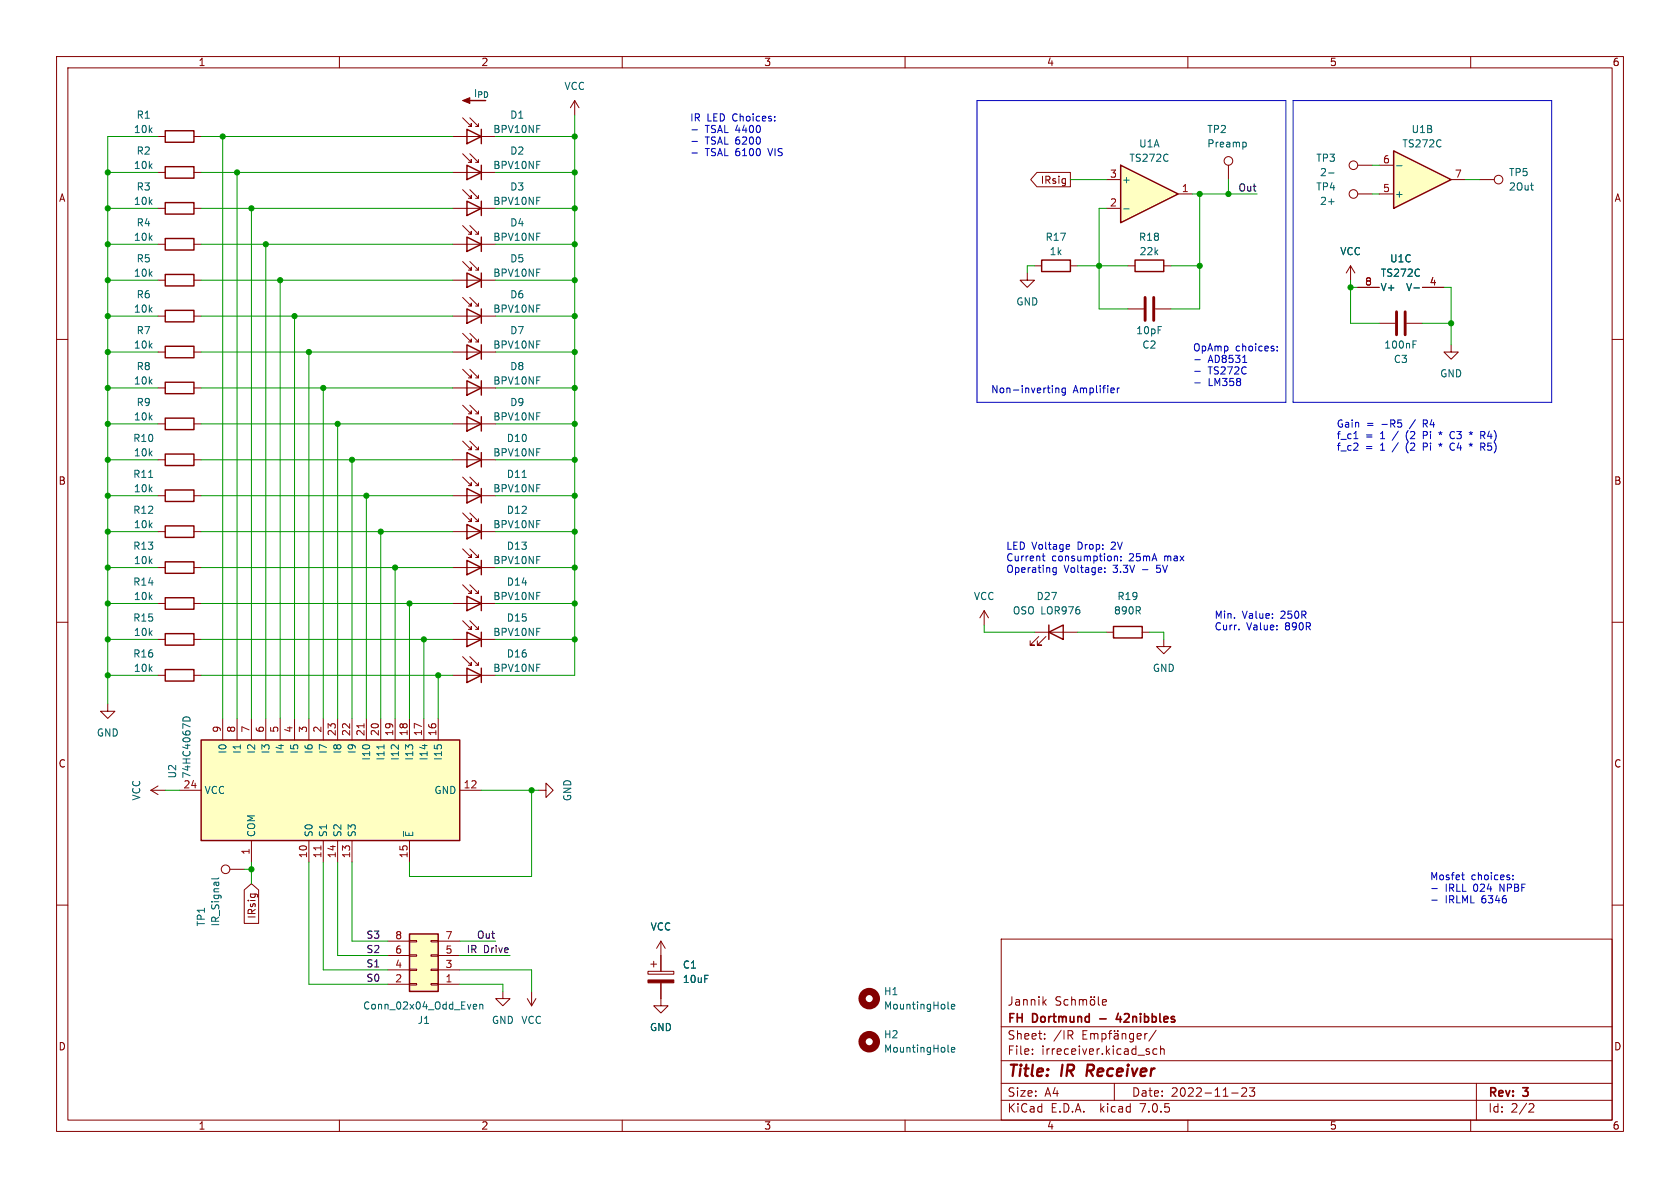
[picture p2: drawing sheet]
<svg xmlns="http://www.w3.org/2000/svg" width="297mm" height="210mm" viewBox="0 0 297 210" stroke-linecap="round" stroke-linejoin="round" font-family="sans-serif">
<g fill="none" stroke="#840000" stroke-width=".18">
<path d="M10 10h277v190h-277zM12 12h273v186h-273zM60 10v2M110 10v2M160 10v2M210 10v2M260 10v2M261.6 31.8h2.6M10 60h2M285 60h2M256.5 61v1.2h1.3l-1.3 1.3-1.2-1.3h1.2M10 110h2"/>
<path d="M285 110h2M19 124.5v1.2h-1.2l1.2 1.3 1.3-1.3h-1.3M26.7 139.7l1.2 .8M26.7 139.7h2.5M27.9 138.9l-1.2 .8M10 160h2M285 160h2M116.8 166.4l-.7 1.2M116.8 166.4v2.5M116.8 166.4l.8 1.2M177 166h108v32h-108zM184.5 177.1l.5 .6"/>
<path d="M185 176.7l-.6 .6M187.5 176.3l-.5-.1-.3 .3 .1 .3 .7 .3v.5l-.3 .1-.5-.1M188.8 176.8l-.4-.1-.3 .3v.4l.1 .2h.6M189.5 176.8l.2-.1 .3 .1 .1 .9M189.5 176.2v1.5M190.8 176.8l.4-.1 .3 .2M190.8 176.7v1M191.5 176.9v.8M191.5 176.9l.2-.2 .3 .1 .1 .9M192.8 176.8l.2-.1 .5 .1v.6l-.1 .2-.4 .1-.2-.1zM192.9 176.2v.1M193.5 176.2v.1"/>
<path d="M194.2 176.2v1.3l.2 .2M194.9 177.2l.7-.1-.1-.3-.4-.1-.2 .2 .1 .7h.5M60 198v2M110 198v2M160 198v2M177 194.5h108M177 191.5h108M177 187.5h108M177 181.5h108M182.5 186.3v.1M182.5 185.5v.1M184.7 183.6v.1"/>
<path d="M184.7 182.8v.1M189.2 183l.5 .7M189.4 182.2l.3 .3-.1 .3-.2 .2M191.5 182.9h.5M192.2 182.2h-.7v1.5h.7M192.8 182.7v1M192.8 182.8l.4-.1 .3 .2M193.5 182.9l.2-.2 .3 .1 .1 .9M193.5 182.9v.8M194.8 182.8l.4-.1 .3 .3v.4l-.1 .2h-.6M194.8 182.7v1.5M196 182.7h.5"/>
<path d="M196.5 182.2l-.3 .2v1.3M197 191.5v3M197 182.8h.6l.1 .9M197 182.2v.1M197.6 182.2v.1M197.7 183.1h-.5a.29 .29 0 0 0-.2 .3 .29 .29 0 0 0 .2 .3l.5-.1M198.4 182.8l.2-.1 .4 .1v.9M198.4 182.7v1M200.4 182.8l-.4-.1-.3 .3v.4l.1 .2h.6M200.4 182.7v1.2l-.3 .3-.4-.1M201 183.2l.7-.1v-.3l-.5-.1-.2 .2 .1 .7h.6M202.4 182.7v1"/>
<path d="M202.8 182.7l-.3 .1-.1 .2M203 185.9l.2 .2-.2 .3M203 185.4l.2 .1M204.4 182.1l-1.3 2M204.5 185.5l-.4-.1-.3 .3v.4l.2 .2h.5M205.2 185.5l.2-.1 .3 .1 .1 .9M205.2 184.9v1.5M210 198v2M217.7 193.2h1.2M219.5 192.4l.6-.1 .2 .1 .1 .3-.9 1.1h.9M220.9 192.3h.9l-.5 .6 .4 .1v.7l-.2 .1h-.4l-.2-.1M260 198v2"/>
<path d="M261 191.5v6.5M270.5 195.1l.5 .1 .2 .3-1 1.1h1"/>
<circle cx="264.9" cy="31.7" r=".76"/>
</g>
<path d="M197.7 179.1l-.4 1.1h1" fill="none" stroke="#840000" stroke-width=".3"/>
<path d="M246.4 26.7l10.1 5.1-10.1 5z" fill="#ffffc2"/>
<path d="M246.4 26.7l10.1 5.1-10.1 5zM184.1 46h5.1v2h-5.1zM200.7 46h5v2h-5zM29.2 61.2h5.1v2h-5.1zM29.2 67.6h5.1v2h-5.1z" fill="none" stroke="#840000" stroke-width=".25"/>
<g fill="none" stroke="#840000" stroke-width=".18">
<path d="M217.2 29.2v2.6M243.8 34.3h2.6M243.8 29.2h2.6M256.5 31.8h2.6M182.9 47h1.2M189.2 47h1.3M199.4 47h1.3M205.7 47h1.3M27.9 62.2h1.3M27.9 68.6h1.3M34.3 62.2h1.3M34.3 68.6h1.3"/>
<circle cx="217.2" cy="28.4" r=".76"/>
</g>
<path d="M220.1 25.1l.2 .3v.3l-.2 .3M246.9 29.3h1M167.7 178.3l.1 .1M168.2 178l.6-.2-.1-.2-.3-.1-.2 .2 .1 .6h.4" fill="none" stroke="#006464" stroke-width=".18"/>
<circle cx="153.7" cy="176.5" r="1.27" fill="none" stroke="#840000" stroke-width="1.3"/>
<path d="M198.1 29.2l10.2 5.1-10.2 5.1z" fill="#ffffc2"/>
<g fill="none" stroke="#840000" stroke-width=".25">
<path d="M82.3 17.8h3.6M29.2 23.1h5.1v2h-5.1zM29.2 35.8h5.1v2h-5.1zM29.2 29.5h5.1v2h-5.1zM82.5 35.6l2.6 1.2-2.6 1.3zM82.5 22.9l2.6 1.2-2.6 1.3zM82.5 29.2l2.6 1.3-2.6 1.3zM85.1 22.9v2.5M85.1 29.2v2.6M85.1 35.6v2.5M198.1 29.2l10.2 5.1-10.2 5.1zM29.2 48.5h5.1v2h-5.1z"/>
<path d="M29.2 54.9h5.1v2h-5.1zM29.2 42.2h5.1v2h-5.1zM82.5 41.9l2.6 1.3-2.6 1.3zM82.5 48.3l2.6 1.2-2.6 1.3zM82.5 54.6l2.6 1.3-2.6 1.3zM85.1 41.9v2.6M85.1 48.3v2.5M85.1 54.6v2.6M29.2 73.9h5.1v2h-5.1zM82.5 73.7l2.6 1.2-2.6 1.3zM82.5 67.3l2.6 1.3-2.6 1.3zM82.5 61l2.6 1.2-2.6 1.3z"/>
<path d="M85.1 61v2.5M85.1 67.3v2.6M85.1 73.7v2.5M29.2 80.3h5.1v2h-5.1zM29.2 93h5.1v2h-5.1zM29.2 86.6h5.1v2h-5.1zM29.2 99.3h5.1v2h-5.1zM82.5 99.1l2.6 1.2-2.6 1.3zM82.5 92.7l2.6 1.3-2.6 1.3zM82.5 86.4l2.6 1.2-2.6 1.3zM82.5 80l2.6 1.3-2.6 1.3zM85.1 80v2.6"/>
<path d="M85.1 86.4v2.5M85.1 92.7v2.6M85.1 99.1v2.5M29.2 118.4h5.1v2h-5.1zM29.2 112h5.1v2h-5.1zM29.2 105.7h5.1v2h-5.1zM82.5 111.8l2.6 1.2-2.6 1.3zM82.5 118.1l2.6 1.3-2.6 1.3zM82.5 105.4l2.6 1.3-2.6 1.3zM85.1 105.4v2.6M85.1 111.8v2.5M85.1 118.1v2.6"/>
<path d="M185.4 111.8l2.6-1.3v2.5zM185.4 110.5v2.5M196.8 110.7h5.1v2.1h-5.1zM35.6 130.8h45.7v17.8h-45.7zM72.4 165.1h5.1v10.2h-5.1z"/>
</g>
<g fill="none" stroke="#840000" stroke-width=".18">
<path d="M101.6 17.8l-.8 1.3M101.6 17.8v2.5M101.6 17.8l.8 1.3M27.9 36.8h1.3M27.9 24.1h1.3M27.9 30.5h1.3M34.3 36.8h1.3M34.3 24.1h1.3M34.3 30.5h1.3M80 36.8h7.6M80 24.1h7.6M80 30.5h7.6"/>
<path d="M81.8 39.9l1.5 1.5v-.5v.5h-.5M81.8 33.5l1.5 1.6v-.6v.6h-.5M81.8 20.8l1.5 1.6v-.6v.6h-.5M81.8 27.2l1.5 1.5v-.5v.5h-.5M83.1 39.9l1.5 1.5v-.5M83.1 33.5l1.5 1.6v-.6M83.1 20.8l1.5 1.6v-.6M83.1 27.2l1.5 1.5v-.5M84.1 35.1h.5M84.1 22.4h.5M84.1 28.7h.5M183.3 30.5h5.9v2.5h-5.9l-1.1-1.2z"/>
<path d="M195.6 36.8h2.5M195.6 31.8h2.5M208.3 34.3h2.5M240 34.3h2.6M240 29.2h2.6M27.9 49.5h1.3M27.9 55.9h1.3M27.9 43.2h1.3M34.3 49.5h1.3M34.3 55.9h1.3M34.3 43.2h1.3M80 49.5h7.6"/>
<path d="M80 55.9h7.6M80 43.2h7.6M81.8 46.2l1.5 1.6v-.6v.6h-.5M81.8 52.6l1.5 1.5v-.5v.5h-.5M81.8 58.9l1.5 1.6v-.6v.6h-.5M83.1 46.2l1.5 1.6v-.6M83.1 52.6l1.5 1.5v-.5M83.1 58.9l1.5 1.6v-.6M84.1 41.4h.5M84.1 47.8h.5M84.1 54.1h.5M181.6 48.3v1.2h1.3l-1.3 1.3-1.3-1.3h1.3"/>
<path d="M199.4 54.6h2.8M204.2 54.6h2.8M238.8 47l-.8 1.3M238.8 47v2.5M238.8 47l.7 1.3M240 50.8h3.8M243.8 57.2h2.8M248.7 57.2h2.8M251.5 50.8h3.8M27.9 74.9h1.3M34.3 74.9h1.3M80 74.9h7.6"/>
<path d="M80 68.6h7.6M80 62.2h7.6M81.8 78l1.5 1.5v-.5v.5h-.5M81.8 71.6l1.5 1.6v-.6v.6h-.5M81.8 65.3l1.5 1.5v-.5v.5h-.5M83.1 78l1.5 1.5v-.5M83.1 71.6l1.5 1.6v-.6M83.1 65.3l1.5 1.5v-.5M84.1 79.5h.5M84.1 73.2h.5M84.1 66.8h.5M84.1 60.5h.5"/>
<path d="M27.9 94h1.3M27.9 87.6h1.3M27.9 81.3h1.3M34.3 94h1.3M34.3 87.6h1.3M34.3 81.3h1.3M80 94h7.6M80 87.6h7.6M80 81.3h7.6M81.8 97l1.5 1.6v-.6v.6h-.5M81.8 90.7l1.5 1.5v-.5v.5h-.5M81.8 84.3l1.5 1.6v-.6v.6h-.5"/>
<path d="M83.1 97l1.5 1.6v-.6M83.1 90.7l1.5 1.5v-.5M83.1 84.3l1.5 1.6v-.6M84.1 98.6h.5M84.1 92.2h.5M84.1 85.9h.5M27.9 113h1.3M27.9 119.4h1.3M27.9 106.7h1.3M27.9 100.3h1.3M34.3 113h1.3M34.3 119.4h1.3"/>
<path d="M34.3 106.7h1.3M34.3 100.3h1.3M80 113h7.6M80 119.4h7.6M80 106.7h7.6M80 100.3h7.6M81.8 109.7l1.5 1.6v-.6v.6h-.5M81.8 116.1l1.5 1.5v-.5v.5h-.5M81.8 103.4l1.5 1.5v-.5v.5h-.5M83.1 109.7l1.5 1.6v-.6M83.1 116.1l1.5 1.5v-.5M83.1 103.4l1.5 1.5v-.5"/>
<path d="M84.1 111.3h.5M84.1 117.6h.5M84.1 104.9h.5M174 108l-.8 1.2M174 108v2.5M174 108l.8 1.2M182.9 111.8h7.6M183.6 112.5l-1.5 1.5h.8h-.8v-.7M184.9 112.5l-1.5 1.5h.7h-.7v-.7M195.6 111.8h1.2M201.9 111.8h1.3M205.7 113v1.3h-1.2l1.2 1.3 1.3-1.3h-1.3"/>
<path d="M31.7 139.7h3.9M39.4 127v3.8M41.9 127v3.8M44.4 127v3.8M47 127v3.8M49.5 127v3.8M52.1 127v3.8M54.6 127v3.8M57.1 127v3.8M59.7 127v3.8M62.2 127v3.8M64.8 127v3.8"/>
<path d="M67.3 127v3.8M69.8 127v3.8M72.4 127v3.8M74.9 127v3.8M77.5 127v3.8M81.3 139.7h3.8M95.2 139.7h1.3v-1.3l1.3 1.3-1.3 1.3v-1.3M40.6 153.7h2.6M43.2 157.3l1.2-1.1 1.3 1.1v5.9h-2.5zM44.4 148.6v3.8M54.6 148.6v3.8M57.1 148.6v3.8"/>
<path d="M59.7 148.6v3.8M62.2 148.6v3.8M72.4 148.6v3.8M68.6 174h3.8M68.6 171.5h3.8M68.6 168.9h3.8M68.6 166.4h3.8M72.4 166.2h1.3v.3h-1.3zM72.4 168.8h1.3v.2h-1.3zM72.4 171.3h1.3v.3h-1.3zM72.4 173.9h1.3v.2h-1.3zM76.2 166.2h1.3v.3h-1.3z"/>
<path d="M76.2 168.8h1.3v.2h-1.3zM76.2 171.3h1.3v.3h-1.3zM76.2 173.9h1.3v.2h-1.3zM77.5 174h3.8M77.5 171.5h3.8M77.5 168.9h3.8M77.5 166.4h3.8M88.9 175.3v1.2h1.3l-1.3 1.3-1.3-1.3h1.3M93.2 176.5l.8 1.3M94 175.3v2.5M94.7 176.5l-.7 1.3M114.6 171.7h4.5v.5h-4.5z"/>
<path d="M115.1 170.4h1M115.6 169.9v1M116.8 173.7v4.1h1.3l-1.3 1.3-1.2-1.3h1.2M116.8 168.9v2.8"/>
<circle cx="239.3" cy="34.3" r=".76"/>
<circle cx="239.3" cy="29.2" r=".76"/>
<circle cx="39.9" cy="153.7" r=".76"/>
</g>
<g fill="none" stroke="#006464" stroke-width=".18">
<path d="M198.6 36.9h1M234.9 30.6h.9M250 50.9h.9M249.8 60.3h.6M32.3 127.4a.64 .64 0 0 1 .7-.7 .64 .64 0 0 1 .6 .7M67.9 131.7v.7M38.7 155.2l-.2 .2h-1.1M83.8 177.5l.4 .1 .1 .2-.6 .2M84.2 178.3l-.4 .1M84.8 177.7l.2-.2 .3 .1 .1 .8M84.8 177.5v.9M167.7 185.9l.1 .1"/>
<path d="M168.2 185.6l.6-.1-.1-.3h-.3l-.2 .1 .1 .6h.4"/>
</g>
<g fill="#840000" stroke="#840000" stroke-width=".18">
<path d="M114.6 173.2h4.5v.5h-4.5z"/>
<path d="M81.8 17.8l1.3-.5v1z"/>
</g>
<path d="M202.4 52.6v4M204 52.6v4M246.9 55.1v4.1M248.4 55.1v4.1" fill="none" stroke="#840000" stroke-width=".51"/>
<g fill="#ffffc2" stroke="#ffffc2" stroke-width=".18">
<path d="M35.6 130.8h45.7v17.8h-45.7z"/>
<path d="M72.4 165.1h5.1v10.2h-5.1z"/>
</g>
<path d="M64.4 127.9v.8M56.7 149.5v.8" fill="none" stroke="#a90000" stroke-width=".18"/>
<circle cx="153.7" cy="184.1" r="1.27" fill="none" stroke="#840000" stroke-width="1.3"/>
<g fill="none" stroke="#0000c2" stroke-width=".18">
<path d="M172.7 17.8h54.6v53.3h-54.6zM228.6 17.8h45.7v53.3h-45.7zM122.3 23h1M122.3 25h1M122.3 27h1M137 21.3v.1M137 20.6v.1M186.7 68.6v.8M186.7 68.7l.1-.1 .3 .1 .1 .7M188.3 68.7l-.3-.1-.3 .2 .2 .6h.4M188.3 68.6v1l-.2 .3-.3-.1M197.5 68.6v.8"/>
<path d="M197.9 68.6l-.4 .2M211.2 63.6h1M211.2 65.6h1M211.2 67.7h1M219.7 64.1h.7M225.8 61.9v.1M225.8 61.2v.2M239.3 77.6h.8M247.1 74.2h.7M247.3 74.7h.3l.2 .3-.1 .4-.4 .1M256.4 76.6v.6M256.4 78.6v.7"/>
<path d="M259.7 76.5l.3 .1-.2 .2M259.7 78.5l.3 .1-.2 .3M261.8 76.9h.5M261.8 79h.5M262.3 76.3h-.5v1.3M262.3 78.3h-.5v1.3M184.3 98.3h.4M184.4 97.9v1.1l.3 .1M188.7 96.3h.3l.1 .3-.6 .1M189 97l-.3 .1M197 98.4l.2-.1 .3 .1 .1 .7M197 98.3v.8"/>
<path d="M198.2 99v.1M198.2 98.4v.1M186.7 100.3v1.1l-.2 .2-.3-.1M186.7 100.4l-.3-.1-.3 .3 .1 .5h.5M195.3 101.1v.1M195.3 100.4v.1M219 111.2v.1M253.1 157.1h1M253.1 159.1h1M258.4 154.7h.5M258.6 155.3l.3 .2M267.5 155.4v.1"/>
<path d="M267.5 154.7v.2"/>
</g>
<g fill="none" stroke="#009600" stroke-width=".18">
<path d="M19 30.5h8.9M19 36.8h8.9M27.9 24.1h-8.9v100.4M35.6 30.5h44.4M35.6 36.8h44.4M35.6 24.1h44.4M39.4 24.1v102.9M41.9 30.5v96.5M44.4 36.8v90.2M87.6 30.5h14M87.6 36.8h14M87.6 24.1h14"/>
<path d="M101.6 20.3v99.1h-14M189.2 31.8h6.4M195.6 36.8h-1.3v17.8h5.1M210.8 34.3h11.4M212.1 34.3v20.3h-5.1M217.2 31.8v2.5M242.6 34.3h1.2M242.6 29.2h1.2M259.1 31.8h2.5M19 43.2h8.9M19 55.9h8.9M19 49.5h8.9"/>
<path d="M35.6 43.2h44.4M35.6 55.9h44.4M35.6 49.5h44.4M47 43.2v83.8M49.5 49.5v77.5M52.1 55.9v71.1M87.6 43.2h14M87.6 55.9h14M87.6 49.5h14M182.9 47h-1.3v1.3M190.5 47h8.9M207 47h5.1"/>
<path d="M238.8 49.5v7.7h5M238.8 50.8h1.2M251.5 57.2h5M255.3 50.8h1.2v10.2M19 68.6h8.9M19 62.2h8.9M19 74.9h8.9M35.6 68.6h44.4M35.6 62.2h44.4M35.6 74.9h44.4M54.6 62.2v64.8M57.1 68.6v58.4"/>
<path d="M59.7 74.9v52.1M87.6 68.6h14M87.6 62.2h14M87.6 74.9h14M19 94h8.9M19 87.6h8.9M19 81.3h8.9M35.6 94h44.4M35.6 87.6h44.4M35.6 81.3h44.4M62.2 81.3v45.7M64.8 87.6v39.4"/>
<path d="M67.3 94v33M87.6 94h14M87.6 87.6h14M87.6 81.3h14M19 100.3h8.9M19 106.7h8.9M19 119.4h8.9M19 113h8.9M35.6 100.3h44.4M35.6 106.7h44.4M35.6 119.4h44.4M35.6 113h44.4"/>
<path d="M69.8 100.3v26.7M72.4 106.7v20.3M74.9 113v14M77.5 119.4v7.6M87.6 100.3h14M87.6 106.7h14M87.6 113h14M174 110.5v1.3h8.9M190.5 111.8h5.1M203.2 111.8h2.5v1.2M29.2 139.7h2.5M85.1 139.7h10.1"/>
<path d="M94 139.7v15.2h-21.6v-2.5M43.2 153.7h1.2M44.4 152.4v3.8M54.6 152.4v21.6h14M57.1 152.4v19.1h11.5M59.7 152.4v16.5h8.9M62.2 152.4v14h6.4M81.3 171.5h12.7v3.8M81.3 174h7.6v1.3M81.3 168.9h8.9M81.3 166.4h6.3"/>
</g>
<g fill="#009600" stroke="#009600" stroke-width=".18">
<circle cx="19" cy="113" r=".46"/>
<circle cx="19" cy="119.4" r=".46"/>
<circle cx="77.5" cy="119.4" r=".46"/>
<circle cx="74.9" cy="113" r=".46"/>
<circle cx="72.4" cy="106.7" r=".46"/>
<circle cx="62.2" cy="81.3" r=".46"/>
<circle cx="64.8" cy="87.6" r=".46"/>
<circle cx="67.3" cy="94" r=".46"/>
<circle cx="69.8" cy="100.3" r=".46"/>
<circle cx="19" cy="74.9" r=".46"/>
<circle cx="19" cy="81.3" r=".46"/>
<circle cx="19" cy="62.2" r=".46"/>
<circle cx="19" cy="68.6" r=".46"/>
<circle cx="19" cy="106.7" r=".46"/>
<circle cx="19" cy="87.6" r=".46"/>
<circle cx="19" cy="94" r=".46"/>
<circle cx="19" cy="100.3" r=".46"/>
<circle cx="19" cy="43.2" r=".46"/>
<circle cx="39.4" cy="24.1" r=".46"/>
<circle cx="44.4" cy="36.8" r=".46"/>
<circle cx="41.9" cy="30.5" r=".46"/>
<circle cx="57.1" cy="68.6" r=".46"/>
<circle cx="59.7" cy="74.9" r=".46"/>
<circle cx="54.6" cy="62.2" r=".46"/>
<circle cx="52.1" cy="55.9" r=".46"/>
<circle cx="19" cy="55.9" r=".46"/>
<circle cx="19" cy="36.8" r=".46"/>
<circle cx="19" cy="30.5" r=".46"/>
<circle cx="19" cy="49.5" r=".46"/>
<circle cx="44.4" cy="153.7" r=".46"/>
<circle cx="49.5" cy="49.5" r=".46"/>
<circle cx="47" cy="43.2" r=".46"/>
<circle cx="101.6" cy="62.2" r=".46"/>
<circle cx="101.6" cy="55.9" r=".46"/>
<circle cx="101.6" cy="43.2" r=".46"/>
<circle cx="101.6" cy="36.8" r=".46"/>
<circle cx="101.6" cy="30.5" r=".46"/>
<circle cx="101.6" cy="24.1" r=".46"/>
<circle cx="101.6" cy="49.5" r=".46"/>
<circle cx="101.6" cy="68.6" r=".46"/>
<circle cx="101.6" cy="74.9" r=".46"/>
<circle cx="101.6" cy="81.3" r=".46"/>
<circle cx="101.6" cy="87.6" r=".46"/>
<circle cx="94" cy="139.7" r=".46"/>
<circle cx="101.6" cy="106.7" r=".46"/>
<circle cx="101.6" cy="113" r=".46"/>
<circle cx="101.6" cy="94" r=".46"/>
<circle cx="101.6" cy="100.3" r=".46"/>
<circle cx="212.1" cy="34.3" r=".46"/>
<circle cx="217.2" cy="34.3" r=".46"/>
<circle cx="212.1" cy="47" r=".46"/>
<circle cx="194.3" cy="47" r=".46"/>
<circle cx="238.8" cy="50.8" r=".46"/>
<circle cx="256.5" cy="57.2" r=".46"/>
</g>
<g font-size="2.8" fill="#840000">
<text x="178" y="190.8">Title:</text>
<text x="187.5" y="190.8">IR</text>
<text x="192.5" y="190.8">Receiver</text>
</g>
<g font-size="2.1" fill="#840000">
<text x="178" y="177.9">Jannik</text>
<text x="178" y="183.9">Sheet:</text>
<text x="178" y="181.1">FH</text>
<text x="182.5" y="181.1">Dortmund</text>
<text x="186.2" y="183.9">/IR</text>
<text x="194.8" y="181.1">-</text>
<text x="198.2" y="181.1">42nibbles</text>
<text x="178" y="186.6">File:</text>
<text x="184" y="186.6">irreceiver.kicad_sch</text>
<text x="178" y="196.8">KiCad</text>
<text x="178" y="194">Size:</text>
<text x="184.6" y="194">A4</text>
<text x="185.7" y="196.8">E.D.A.</text>
<text x="194.4" y="196.8">kicad</text>
<text x="200" y="194">Date:</text>
<text x="201.5" y="196.8">7.0.5</text>
<text x="206.9" y="194">2022-11-23</text>
<text x="263" y="194.2">Rev:</text>
<text x="263" y="196.8">Id:</text>
<text x="267" y="196.8">2/2</text>
<text x="269.2" y="194.2">3</text>
</g>
<g font-size="1.8" fill="#840000">
<text x="35" y="11.8">1</text>
<text x="85" y="11.8">2</text>
<text x="135" y="11.8">3</text>
<text x="185" y="11.8">4</text>
<text x="235" y="11.8">5</text>
<text x="285" y="11.8">6</text>
<text x="10.4" y="35.8">A</text>
<text x="184" y="32.7">IRsig</text>
<text x="285.4" y="35.8">A</text>
<text x="10.3" y="85.8">B</text>
<text x="285.3" y="85.8">B</text>
<text x="10.3" y="135.8">C</text>
<text x="285.3" y="135.8">C</text>
<text x="45.4" y="162.4" transform="rotate(-90 45.4 162.4)">IRsig</text>
<text x="10.3" y="185.8">D</text>
<text x="285.3" y="185.8">D</text>
<text x="35" y="199.8">1</text>
<text x="85" y="199.8">2</text>
<text x="135" y="199.8">3</text>
<text x="185" y="199.8">4</text>
<text x="235" y="199.8">5</text>
<text x="285" y="199.8">6</text>
</g>
<g font-size="1.8" fill="#006464">
<text x="83.7" y="17.3">I_{PD}</text>
<text x="99.7" y="16.1">VCC</text>
<text x="23.6" y="23.7">10k</text>
<text x="24.1" y="21.1">R1</text>
<text x="87.1" y="23.7">BPV10NF</text>
<text x="90.1" y="21.1">D1</text>
<text x="213.4" y="23.7">TP2</text>
<text x="249.5" y="23.7">U1B</text>
<text x="24.1" y="27.5">R2</text>
<text x="90.1" y="27.5">D2</text>
<text x="199.6" y="28.8">TS272C</text>
<text x="201.3" y="26.2">U1A</text>
<text x="213.4" y="26.2">Preamp</text>
<text x="232.6" y="28.8">TP3</text>
<text x="247.9" y="26.2">TS272C</text>
<text x="23.6" y="30">10k</text>
<text x="24.1" y="33.8">R3</text>
<text x="87.1" y="30">BPV10NF</text>
<text x="90.1" y="33.8">D3</text>
<text x="198.2" y="32.6">+</text>
<text x="232.6" y="33.8">TP4</text>
<text x="233.3" y="31.3">2-</text>
<text x="246.5" y="35.1">+</text>
<text x="266.7" y="31.3">TP5</text>
<text x="266.7" y="33.8">2Out</text>
<text x="23.6" y="36.4">10k</text>
<text x="24.1" y="40.2">R4</text>
<text x="87.1" y="36.4">BPV10NF</text>
<text x="90.1" y="40.2">D4</text>
<text x="233.3" y="36.4">2+</text>
<text x="23.6" y="42.7">10k</text>
<text x="24.1" y="46.5">R5</text>
<text x="87.1" y="42.7">BPV10NF</text>
<text x="90.1" y="46.5">D5</text>
<text x="184.8" y="42.7">R17</text>
<text x="185.5" y="45.3">1k</text>
<text x="201.3" y="42.7">R18</text>
<text x="201.4" y="45.3">22k</text>
<text x="236.9" y="45.3">VCC</text>
<text x="245.7" y="46.5">U1C</text>
<text x="23.6" y="49.1">10k</text>
<text x="24.1" y="52.9">R6</text>
<text x="87.1" y="49.1">BPV10NF</text>
<text x="90.1" y="52.9">D6</text>
<text x="244" y="51.6">V+</text>
<text x="244" y="49.1">TS272C</text>
<text x="248.5" y="51.6">V-</text>
<text x="23.6" y="55.4">10k</text>
<text x="24.1" y="59.2">R7</text>
<text x="87.1" y="55.4">BPV10NF</text>
<text x="90.1" y="59.2">D7</text>
<text x="179.6" y="54.2">GND</text>
<text x="200.8" y="59.2">10pF</text>
<text x="23.6" y="61.8">10k</text>
<text x="24.1" y="65.6">R8</text>
<text x="87.1" y="61.8">BPV10NF</text>
<text x="90.1" y="65.6">D8</text>
<text x="201.9" y="61.8">C2</text>
<text x="244.7" y="61.8">100nF</text>
<text x="246.3" y="64.3">C3</text>
<text x="23.6" y="68.1">10k</text>
<text x="24.1" y="71.9">R9</text>
<text x="87.1" y="68.1">BPV10NF</text>
<text x="90.1" y="71.9">D9</text>
<text x="254.5" y="66.9">GND</text>
<text x="23.6" y="74.5">10k</text>
<text x="87.1" y="74.5">BPV10NF</text>
<text x="23.5" y="78.3">R10</text>
<text x="23.6" y="80.8">10k</text>
<text x="87.1" y="80.8">BPV10NF</text>
<text x="89.5" y="78.3">D10</text>
<text x="23.5" y="84.6">R11</text>
<text x="23.6" y="87.2">10k</text>
<text x="87.1" y="87.2">BPV10NF</text>
<text x="89.5" y="84.6">D11</text>
<text x="23.5" y="91">R12</text>
<text x="23.6" y="93.5">10k</text>
<text x="87.1" y="93.5">BPV10NF</text>
<text x="89.5" y="91">D12</text>
<text x="23.5" y="97.3">R13</text>
<text x="23.6" y="99.9">10k</text>
<text x="87.1" y="99.9">BPV10NF</text>
<text x="89.5" y="97.3">D13</text>
<text x="23.5" y="103.7">R14</text>
<text x="23.6" y="106.2">10k</text>
<text x="87.1" y="106.2">BPV10NF</text>
<text x="89.5" y="103.7">D14</text>
<text x="172.1" y="106.2">VCC</text>
<text x="183.2" y="106.2">D27</text>
<text x="197.5" y="106.2">R19</text>
<text x="23.5" y="110">R15</text>
<text x="23.6" y="112.6">10k</text>
<text x="87.1" y="112.6">BPV10NF</text>
<text x="89.5" y="110">D15</text>
<text x="179" y="108.8">OSO LOR976</text>
<text x="196.9" y="108.8">890R</text>
<text x="23.5" y="116.4">R16</text>
<text x="23.6" y="118.9">10k</text>
<text x="87.1" y="118.9">BPV10NF</text>
<text x="89.5" y="116.4">D16</text>
<text x="203.7" y="118.9">GND</text>
<text x="17.1" y="130.4">GND</text>
<text x="31.3" y="137.7" transform="rotate(-90 31.3 137.7)">U2</text>
<text x="33.8" y="137.7" transform="rotate(-90 33.8 137.7)">74HC4067D</text>
<text x="40.2" y="133.3" transform="rotate(-90 40.2 133.3)">I0</text>
<text x="42.7" y="133.3" transform="rotate(-90 42.7 133.3)">I1</text>
<text x="45.3" y="133.3" transform="rotate(-90 45.3 133.3)">I2</text>
<text x="47.8" y="133.3" transform="rotate(-90 47.8 133.3)">I3</text>
<text x="50.4" y="133.3" transform="rotate(-90 50.4 133.3)">I4</text>
<text x="52.9" y="133.3" transform="rotate(-90 52.9 133.3)">I5</text>
<text x="55.4" y="133.3" transform="rotate(-90 55.4 133.3)">I6</text>
<text x="58" y="133.3" transform="rotate(-90 58 133.3)">I7</text>
<text x="60.5" y="133.3" transform="rotate(-90 60.5 133.3)">I8</text>
<text x="63.1" y="133.3" transform="rotate(-90 63.1 133.3)">I9</text>
<text x="65.6" y="134.5" transform="rotate(-90 65.6 134.5)">I10</text>
<text x="68.1" y="134.5" transform="rotate(-90 68.1 134.5)">I11</text>
<text x="70.7" y="134.5" transform="rotate(-90 70.7 134.5)">I12</text>
<text x="73.2" y="134.5" transform="rotate(-90 73.2 134.5)">I13</text>
<text x="75.8" y="134.5" transform="rotate(-90 75.8 134.5)">I14</text>
<text x="78.3" y="134.5" transform="rotate(-90 78.3 134.5)">I15</text>
<text x="25" y="141.6" transform="rotate(-90 25 141.6)">VCC</text>
<text x="36.1" y="140.5">VCC</text>
<text x="76.8" y="140.5">GND</text>
<text x="101.2" y="141.7" transform="rotate(-90 101.2 141.7)">GND</text>
<text x="45.3" y="148.1" transform="rotate(-90 45.3 148.1)">COM</text>
<text x="55.4" y="148.1" transform="rotate(-90 55.4 148.1)">S0</text>
<text x="58" y="148.1" transform="rotate(-90 58 148.1)">S1</text>
<text x="60.5" y="148.1" transform="rotate(-90 60.5 148.1)">S2</text>
<text x="63.1" y="148.1" transform="rotate(-90 63.1 148.1)">S3</text>
<text x="73.2" y="148.1" transform="rotate(-90 73.2 148.1)">~{E}</text>
<text x="36.4" y="163.8" transform="rotate(-90 36.4 163.8)">TP1</text>
<text x="38.9" y="163.8" transform="rotate(-90 38.9 163.8)">IR_Signal</text>
<text x="115" y="164.7">VCC</text>
<text x="120.7" y="171.4">C1</text>
<text x="120.7" y="173.9">10uF</text>
<text x="64.1" y="178.6">Conn_02x04_Odd_Even</text>
<text x="156.2" y="176.1">H1</text>
<text x="156.2" y="178.6">MountingHole</text>
<text x="73.8" y="181.2">J1</text>
<text x="86.9" y="181.2">GND</text>
<text x="92.1" y="181.2">VCC</text>
<text x="114.8" y="182.4">GND</text>
<text x="156.2" y="183.7">H2</text>
<text x="156.2" y="186.2">MountingHole</text>
</g>
<g font-size="1.8" fill="#0000c2">
<text x="121.9" y="21.6">IR LED Choices:</text>
<text x="124.6" y="23.6">TSAL 4400</text>
<text x="124.6" y="25.6">TSAL 6200</text>
<text x="124.6" y="27.7">TSAL 6100</text>
<text x="135.9" y="27.7">VIS</text>
<text x="210.8" y="62.2">OpAmp</text>
<text x="213.5" y="64.2">AD8531</text>
<text x="218.3" y="62.2">choices:</text>
<text x="175.2" y="69.6">Non-inverting</text>
<text x="189.7" y="69.6">Amplifier</text>
<text x="213.5" y="66.3">TS272C</text>
<text x="213.5" y="68.3">LM358</text>
<text x="236.2" y="75.7">Gain</text>
<text x="236.2" y="77.7">f_c1</text>
<text x="241.3" y="77.7">=</text>
<text x="241.5" y="75.7">=</text>
<text x="244" y="77.7">1</text>
<text x="244.2" y="75.7">-R5</text>
<text x="246.3" y="77.7">/</text>
<text x="248.7" y="77.7">(2</text>
<text x="249.3" y="75.7">/</text>
<text x="251.7" y="75.7">R4</text>
<text x="251.9" y="77.7">Pi</text>
<text x="254.8" y="77.7">*</text>
<text x="256.9" y="77.7">C3</text>
<text x="260.5" y="77.7">*</text>
<text x="262.5" y="77.7">R4)</text>
<text x="236.2" y="79.8">f_c2</text>
<text x="241.3" y="79.8">=</text>
<text x="244" y="79.8">1</text>
<text x="246.3" y="79.8">/</text>
<text x="248.7" y="79.8">(2</text>
<text x="251.9" y="79.8">Pi</text>
<text x="254.8" y="79.8">*</text>
<text x="256.9" y="79.8">C4</text>
<text x="260.5" y="79.8">*</text>
<text x="262.5" y="79.8">R5)</text>
<text x="177.8" y="97.3">LED Voltage</text>
<text x="177.8" y="99.3">Current</text>
<text x="177.8" y="101.4">Operating</text>
<text x="185.8" y="99.3">consumption:</text>
<text x="188" y="101.4">Voltage:</text>
<text x="190.5" y="97.3">Drop:</text>
<text x="196.5" y="97.3">2V</text>
<text x="196.7" y="101.4">3.3V</text>
<text x="199.6" y="99.3">25mA</text>
<text x="201.9" y="101.4">-</text>
<text x="204.6" y="101.4">5V</text>
<text x="205.9" y="99.3">max</text>
<text x="214.6" y="109.5">Min.</text>
<text x="214.6" y="111.5">Curr.</text>
<text x="219.5" y="109.5">Value:</text>
<text x="220.3" y="111.5">Value:</text>
<text x="226.4" y="109.5">250R</text>
<text x="227.2" y="111.5">890R</text>
<text x="252.7" y="155.7">Mosfet</text>
<text x="260" y="155.7">choices:</text>
<text x="255.4" y="157.7">IRLL</text>
<text x="255.4" y="159.8">IRLML</text>
<text x="260.4" y="157.7">024</text>
<text x="261.9" y="159.8">6346</text>
<text x="265.1" y="157.7">NPBF</text>
</g>
<g font-size="1.8" fill="#a90000">
<text x="244.4" y="29">6</text>
<text x="196.2" y="31.5">3</text>
<text x="208.9" y="34">1</text>
<text x="244.4" y="34">5</text>
<text x="257.1" y="31.5">7</text>
<text x="196.2" y="36.6">2</text>
<text x="241.3" y="50.5">8</text>
<text x="252.7" y="50.5">4</text>
<text x="39.1" y="129.6" transform="rotate(-90 39.1 129.6)">9</text>
<text x="41.7" y="129.6" transform="rotate(-90 41.7 129.6)">8</text>
<text x="44.2" y="129.6" transform="rotate(-90 44.2 129.6)">7</text>
<text x="46.7" y="129.6" transform="rotate(-90 46.7 129.6)">6</text>
<text x="49.3" y="129.6" transform="rotate(-90 49.3 129.6)">5</text>
<text x="51.8" y="129.6" transform="rotate(-90 51.8 129.6)">4</text>
<text x="54.4" y="129.6" transform="rotate(-90 54.4 129.6)">3</text>
<text x="56.9" y="129.6" transform="rotate(-90 56.9 129.6)">2</text>
<text x="59.4" y="130.2" transform="rotate(-90 59.4 130.2)">23</text>
<text x="62" y="130.2" transform="rotate(-90 62 130.2)">22</text>
<text x="64.5" y="130.2" transform="rotate(-90 64.5 130.2)">21</text>
<text x="67.1" y="130.2" transform="rotate(-90 67.1 130.2)">20</text>
<text x="69.6" y="130.2" transform="rotate(-90 69.6 130.2)">19</text>
<text x="72.1" y="130.2" transform="rotate(-90 72.1 130.2)">18</text>
<text x="74.7" y="130.2" transform="rotate(-90 74.7 130.2)">17</text>
<text x="77.2" y="130.2" transform="rotate(-90 77.2 130.2)">16</text>
<text x="32.4" y="139.4">24</text>
<text x="81.9" y="139.4">12</text>
<text x="44.2" y="151.2" transform="rotate(-90 44.2 151.2)">1</text>
<text x="54.4" y="151.8" transform="rotate(-90 54.4 151.8)">10</text>
<text x="56.9" y="151.8" transform="rotate(-90 56.9 151.8)">11</text>
<text x="59.4" y="151.8" transform="rotate(-90 59.4 151.8)">14</text>
<text x="62" y="151.8" transform="rotate(-90 62 151.8)">13</text>
<text x="72.1" y="151.8" transform="rotate(-90 72.1 151.8)">15</text>
<text x="69.8" y="166.1">8</text>
<text x="78.7" y="166.1">7</text>
<text x="69.8" y="173.7">2</text>
<text x="69.8" y="171.2">4</text>
<text x="69.8" y="168.7">6</text>
<text x="78.7" y="173.7">1</text>
<text x="78.7" y="171.2">3</text>
<text x="78.7" y="168.7">5</text>
</g>
<g font-size="1.8" fill="#0f0f0f">
<text x="218.9" y="33.9">Out</text>
<text x="64.8" y="166">S3</text>
<text x="84.3" y="166">Out</text>
<text x="64.8" y="171.1">S1</text>
<text x="64.8" y="173.6">S0</text>
<text x="64.8" y="168.6">S2</text>
<text x="82.5" y="168.6">IR Drive</text>
</g>
</svg>
